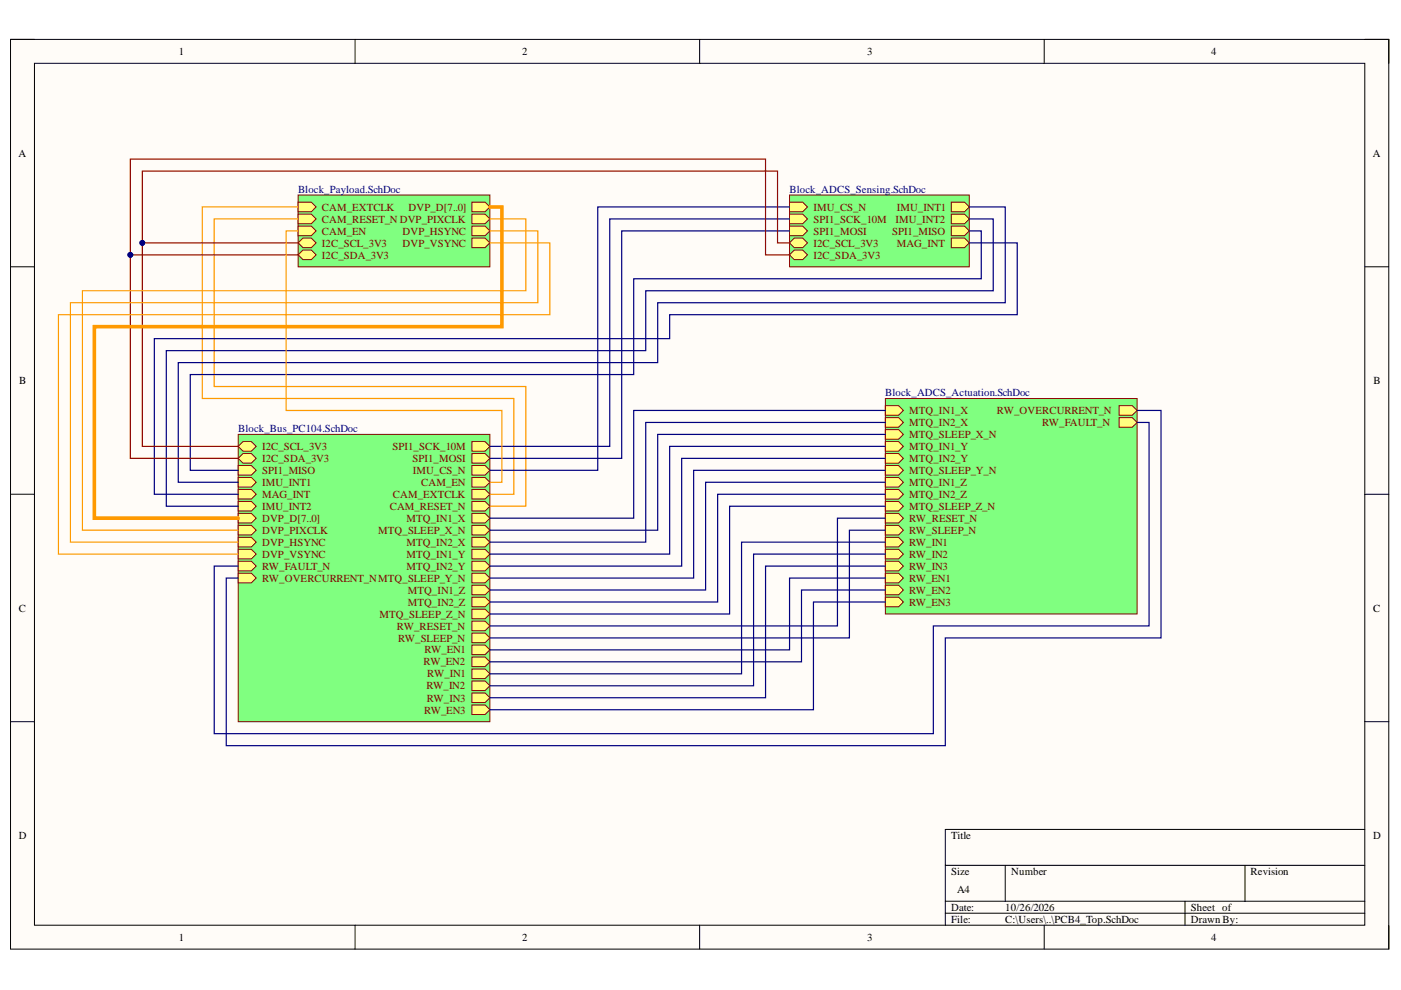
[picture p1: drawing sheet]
<svg xmlns="http://www.w3.org/2000/svg" width="297mm" height="210mm" viewBox="0 0 297 210" stroke-linecap="round" stroke-linejoin="round" font-family="sans-serif">
<path d="M2.2 8.4h292.2v192.8h-292.2z" fill-rule="evenodd" fill="#fffcf8"/>
<path d="M2.2 8.4h292.2v192.8h-292.2z" fill="none" stroke="#000" stroke-width=".21"/>
<path d="M7.3 13.4h282.1v182.8h-282.1z" fill-rule="evenodd" fill="#fffcf8"/>
<g fill="none" stroke="#000" stroke-width=".21">
<path d="M2.2 8.3h5.1M7.3 13.4h282.1v182.8h-282.1zM75.3 8.3v5.1M148.3 8.3v5.1M221.4 8.4v5M289.4 8.4h5v5M2.2 56.6h5.1M289.4 56.6h5M2.2 104.8h5.1M289.4 104.8h5M2.2 153h5.1M289.4 153h5"/>
<path d="M289.4 175.9h-89v20.3M75.3 196.2v5M148.3 196.2v5M200.4 183.5h89M200.4 191.1h89M200.4 193.6h89M213.1 183.5v7.6M221.4 196.2v5M251.2 191.1v5.1M264 183.5v7.6M294.4 196.2v5"/>
</g>
<path d="M63.2 41.3h40.7v15.3h-40.7z" fill-rule="evenodd" fill="#80ff80"/>
<path d="M63.2 41.3h40.7v15.3h-40.7z" fill="none" stroke="#800000" stroke-width=".21"/>
<path d="M63.2 42.9h2.8l1 1-1 1h-2.8z" fill-rule="evenodd" fill="#ffff80"/>
<path d="M63.2 42.9h2.8l1 1-1 1h-2.8z" fill="none" stroke="#800000" stroke-width=".21"/>
<path d="M63.2 45.4h2.8l1 1-1 1h-2.8z" fill-rule="evenodd" fill="#ffff80"/>
<path d="M63.2 45.4h2.8l1 1-1 1h-2.8z" fill="none" stroke="#800000" stroke-width=".21"/>
<path d="M100.1 42.9h2.8l1 1-1 1h-2.8z" fill-rule="evenodd" fill="#ffff80"/>
<path d="M100.1 42.9h2.8l1 1-1 1h-2.8z" fill="none" stroke="#800000" stroke-width=".21"/>
<path d="M63.2 47.9h2.8l1 1.1-1 1h-2.8z" fill-rule="evenodd" fill="#ffff80"/>
<path d="M63.2 47.9h2.8l1 1.1-1 1h-2.8z" fill="none" stroke="#800000" stroke-width=".21"/>
<path d="M63.2 51.5l1-1h1.8l1 1-1 1h-1.8z" fill-rule="evenodd" fill="#ffff80"/>
<path d="M63.2 51.5l1-1h1.8l1 1-1 1h-1.8z" fill="none" stroke="#800000" stroke-width=".21"/>
<path d="M63.2 54l1-1h1.8l1 1-1 1h-1.8z" fill-rule="evenodd" fill="#ffff80"/>
<path d="M63.2 54l1-1h1.8l1 1-1 1h-1.8z" fill="none" stroke="#800000" stroke-width=".21"/>
<path d="M100.1 45.4h2.8l1 1-1 1h-2.8z" fill-rule="evenodd" fill="#ffff80"/>
<path d="M100.1 45.4h2.8l1 1-1 1h-2.8z" fill="none" stroke="#800000" stroke-width=".21"/>
<path d="M100.1 47.9h2.8l1 1.1-1 1h-2.8z" fill-rule="evenodd" fill="#ffff80"/>
<path d="M100.1 47.9h2.8l1 1.1-1 1h-2.8z" fill="none" stroke="#800000" stroke-width=".21"/>
<path d="M100.1 50.5h2.8l1 1-1 1h-2.8z" fill-rule="evenodd" fill="#ffff80"/>
<path d="M100.1 50.5h2.8l1 1-1 1h-2.8z" fill="none" stroke="#800000" stroke-width=".21"/>
<path d="M187.7 84.5h53.4v45.7h-53.4z" fill-rule="evenodd" fill="#80ff80"/>
<path d="M187.7 84.5h53.4v45.7h-53.4z" fill="none" stroke="#800000" stroke-width=".21"/>
<path d="M187.7 86h2.8l1 1-1 1h-2.8z" fill-rule="evenodd" fill="#ffff80"/>
<path d="M187.7 86h2.8l1 1-1 1h-2.8z" fill="none" stroke="#800000" stroke-width=".21"/>
<path d="M187.7 88.5h2.8l1 1.1-1 1h-2.8z" fill-rule="evenodd" fill="#ffff80"/>
<path d="M187.7 88.5h2.8l1 1.1-1 1h-2.8z" fill="none" stroke="#800000" stroke-width=".21"/>
<path d="M187.7 91.1h2.8l1 1-1 1h-2.8z" fill-rule="evenodd" fill="#ffff80"/>
<path d="M187.7 91.1h2.8l1 1-1 1h-2.8z" fill="none" stroke="#800000" stroke-width=".21"/>
<path d="M187.7 93.6h2.8l1 1-1 1.1h-2.8z" fill-rule="evenodd" fill="#ffff80"/>
<path d="M187.7 93.6h2.8l1 1-1 1.1h-2.8z" fill="none" stroke="#800000" stroke-width=".21"/>
<path d="M187.7 96.2h2.8l1 1-1 1h-2.8z" fill-rule="evenodd" fill="#ffff80"/>
<path d="M187.7 96.2h2.8l1 1-1 1h-2.8z" fill="none" stroke="#800000" stroke-width=".21"/>
<path d="M187.7 98.7h2.8l1 1-1 1h-2.8z" fill-rule="evenodd" fill="#ffff80"/>
<path d="M187.7 98.7h2.8l1 1-1 1h-2.8z" fill="none" stroke="#800000" stroke-width=".21"/>
<path d="M187.7 101.2h2.8l1 1.1-1 1h-2.8z" fill-rule="evenodd" fill="#ffff80"/>
<path d="M187.7 101.2h2.8l1 1.1-1 1h-2.8z" fill="none" stroke="#800000" stroke-width=".21"/>
<path d="M187.7 103.8h2.8l1 1-1 1h-2.8z" fill-rule="evenodd" fill="#ffff80"/>
<path d="M187.7 103.8h2.8l1 1-1 1h-2.8z" fill="none" stroke="#800000" stroke-width=".21"/>
<path d="M187.7 106.3h2.8l1 1-1 1h-2.8z" fill-rule="evenodd" fill="#ffff80"/>
<path d="M187.7 106.3h2.8l1 1-1 1h-2.8z" fill="none" stroke="#800000" stroke-width=".21"/>
<path d="M237.3 86h2.8l1 1-1 1h-2.8z" fill-rule="evenodd" fill="#ffff80"/>
<path d="M237.3 86h2.8l1 1-1 1h-2.8z" fill="none" stroke="#800000" stroke-width=".21"/>
<path d="M187.7 108.9h2.8l1 1-1 1h-2.8z" fill-rule="evenodd" fill="#ffff80"/>
<path d="M187.7 108.9h2.8l1 1-1 1h-2.8z" fill="none" stroke="#800000" stroke-width=".21"/>
<path d="M187.7 111.4h2.8l1 1-1 1h-2.8z" fill-rule="evenodd" fill="#ffff80"/>
<path d="M187.7 111.4h2.8l1 1-1 1h-2.8z" fill="none" stroke="#800000" stroke-width=".21"/>
<path d="M237.3 88.5h2.8l1 1.1-1 1h-2.8z" fill-rule="evenodd" fill="#ffff80"/>
<path d="M237.3 88.5h2.8l1 1.1-1 1h-2.8z" fill="none" stroke="#800000" stroke-width=".21"/>
<path d="M187.7 113.9h2.8l1 1-1 1.1h-2.8z" fill-rule="evenodd" fill="#ffff80"/>
<path d="M187.7 113.9h2.8l1 1-1 1.1h-2.8z" fill="none" stroke="#800000" stroke-width=".21"/>
<path d="M187.7 116.5h2.8l1 1-1 1h-2.8z" fill-rule="evenodd" fill="#ffff80"/>
<path d="M187.7 116.5h2.8l1 1-1 1h-2.8z" fill="none" stroke="#800000" stroke-width=".21"/>
<path d="M187.7 119h2.8l1 1-1 1h-2.8z" fill-rule="evenodd" fill="#ffff80"/>
<path d="M187.7 119h2.8l1 1-1 1h-2.8z" fill="none" stroke="#800000" stroke-width=".21"/>
<path d="M187.7 121.5h2.8l1 1.1-1 1h-2.8z" fill-rule="evenodd" fill="#ffff80"/>
<path d="M187.7 121.5h2.8l1 1.1-1 1h-2.8z" fill="none" stroke="#800000" stroke-width=".21"/>
<path d="M187.7 124.1h2.8l1 1-1 1h-2.8z" fill-rule="evenodd" fill="#ffff80"/>
<path d="M187.7 124.1h2.8l1 1-1 1h-2.8z" fill="none" stroke="#800000" stroke-width=".21"/>
<path d="M187.7 126.6h2.8l1 1-1 1.1h-2.8z" fill-rule="evenodd" fill="#ffff80"/>
<path d="M187.7 126.6h2.8l1 1-1 1.1h-2.8z" fill="none" stroke="#800000" stroke-width=".21"/>
<path d="M167.4 41.3h38.1v15.3h-38.1z" fill-rule="evenodd" fill="#80ff80"/>
<path d="M167.4 41.3h38.1v15.3h-38.1z" fill="none" stroke="#800000" stroke-width=".21"/>
<path d="M201.7 42.9h2.8l1 1-1 1h-2.8z" fill-rule="evenodd" fill="#ffff80"/>
<path d="M201.7 42.9h2.8l1 1-1 1h-2.8z" fill="none" stroke="#800000" stroke-width=".21"/>
<path d="M201.7 45.4h2.8l1 1-1 1h-2.8z" fill-rule="evenodd" fill="#ffff80"/>
<path d="M201.7 45.4h2.8l1 1-1 1h-2.8z" fill="none" stroke="#800000" stroke-width=".21"/>
<path d="M167.4 42.9h2.8l1 1-1 1h-2.8z" fill-rule="evenodd" fill="#ffff80"/>
<path d="M167.4 42.9h2.8l1 1-1 1h-2.8z" fill="none" stroke="#800000" stroke-width=".21"/>
<path d="M167.4 45.4h2.8l1 1-1 1h-2.8z" fill-rule="evenodd" fill="#ffff80"/>
<path d="M167.4 45.4h2.8l1 1-1 1h-2.8z" fill="none" stroke="#800000" stroke-width=".21"/>
<path d="M167.4 47.9h2.8l1 1.1-1 1h-2.8z" fill-rule="evenodd" fill="#ffff80"/>
<path d="M167.4 47.9h2.8l1 1.1-1 1h-2.8z" fill="none" stroke="#800000" stroke-width=".21"/>
<path d="M201.7 47.9h2.8l1 1.1-1 1h-2.8z" fill-rule="evenodd" fill="#ffff80"/>
<path d="M201.7 47.9h2.8l1 1.1-1 1h-2.8z" fill="none" stroke="#800000" stroke-width=".21"/>
<path d="M201.7 50.5h2.8l1 1-1 1h-2.8z" fill-rule="evenodd" fill="#ffff80"/>
<path d="M201.7 50.5h2.8l1 1-1 1h-2.8z" fill="none" stroke="#800000" stroke-width=".21"/>
<path d="M167.4 51.5l1-1h1.8l1 1-1 1h-1.8z" fill-rule="evenodd" fill="#ffff80"/>
<path d="M167.4 51.5l1-1h1.8l1 1-1 1h-1.8z" fill="none" stroke="#800000" stroke-width=".21"/>
<path d="M167.4 54l1-1h1.8l1 1-1 1h-1.8z" fill-rule="evenodd" fill="#ffff80"/>
<path d="M167.4 54l1-1h1.8l1 1-1 1h-1.8z" fill="none" stroke="#800000" stroke-width=".21"/>
<path d="M50.5 92.1h53.4v60.9h-53.4z" fill-rule="evenodd" fill="#80ff80"/>
<path d="M50.5 92.1h53.4v60.9h-53.4z" fill="none" stroke="#800000" stroke-width=".21"/>
<path d="M50.5 94.6l1-1h1.8l1 1-1 1.1h-1.8z" fill-rule="evenodd" fill="#ffff80"/>
<path d="M50.5 94.6l1-1h1.8l1 1-1 1.1h-1.8z" fill="none" stroke="#800000" stroke-width=".21"/>
<path d="M51.5 96.2h1.8l1 1-1 1h-1.8l-1-1z" fill-rule="evenodd" fill="#ffff80"/>
<path d="M51.5 96.2h1.8l1 1-1 1h-1.8l-1-1z" fill="none" stroke="#800000" stroke-width=".21"/>
<path d="M100.1 93.6h2.8l1 1-1 1.1h-2.8z" fill-rule="evenodd" fill="#ffff80"/>
<path d="M100.1 93.6h2.8l1 1-1 1.1h-2.8z" fill="none" stroke="#800000" stroke-width=".21"/>
<path d="M100.1 96.2h2.8l1 1-1 1h-2.8z" fill-rule="evenodd" fill="#ffff80"/>
<path d="M100.1 96.2h2.8l1 1-1 1h-2.8z" fill="none" stroke="#800000" stroke-width=".21"/>
<path d="M50.5 98.7h2.8l1 1-1 1h-2.8z" fill-rule="evenodd" fill="#ffff80"/>
<path d="M50.5 98.7h2.8l1 1-1 1h-2.8z" fill="none" stroke="#800000" stroke-width=".21"/>
<path d="M100.1 98.7h2.8l1 1-1 1h-2.8z" fill-rule="evenodd" fill="#ffff80"/>
<path d="M100.1 98.7h2.8l1 1-1 1h-2.8z" fill="none" stroke="#800000" stroke-width=".21"/>
<path d="M50.5 101.2h2.8l1 1.1-1 1h-2.8z" fill-rule="evenodd" fill="#ffff80"/>
<path d="M50.5 101.2h2.8l1 1.1-1 1h-2.8z" fill="none" stroke="#800000" stroke-width=".21"/>
<path d="M50.5 103.8h2.8l1 1-1 1h-2.8z" fill-rule="evenodd" fill="#ffff80"/>
<path d="M50.5 103.8h2.8l1 1-1 1h-2.8z" fill="none" stroke="#800000" stroke-width=".21"/>
<path d="M50.5 106.3h2.8l1 1-1 1h-2.8z" fill-rule="evenodd" fill="#ffff80"/>
<path d="M50.5 106.3h2.8l1 1-1 1h-2.8z" fill="none" stroke="#800000" stroke-width=".21"/>
<path d="M100.1 101.2h2.8l1 1.1-1 1h-2.8z" fill-rule="evenodd" fill="#ffff80"/>
<path d="M100.1 101.2h2.8l1 1.1-1 1h-2.8z" fill="none" stroke="#800000" stroke-width=".21"/>
<path d="M100.1 103.8h2.8l1 1-1 1h-2.8z" fill-rule="evenodd" fill="#ffff80"/>
<path d="M100.1 103.8h2.8l1 1-1 1h-2.8z" fill="none" stroke="#800000" stroke-width=".21"/>
<path d="M100.1 106.3h2.8l1 1-1 1h-2.8z" fill-rule="evenodd" fill="#ffff80"/>
<path d="M100.1 106.3h2.8l1 1-1 1h-2.8z" fill="none" stroke="#800000" stroke-width=".21"/>
<path d="M50.5 108.9h2.8l1 1-1 1h-2.8z" fill-rule="evenodd" fill="#ffff80"/>
<path d="M50.5 108.9h2.8l1 1-1 1h-2.8z" fill="none" stroke="#800000" stroke-width=".21"/>
<path d="M50.5 111.4h2.8l1 1-1 1h-2.8z" fill-rule="evenodd" fill="#ffff80"/>
<path d="M50.5 111.4h2.8l1 1-1 1h-2.8z" fill="none" stroke="#800000" stroke-width=".21"/>
<path d="M50.5 113.9h2.8l1 1-1 1.1h-2.8z" fill-rule="evenodd" fill="#ffff80"/>
<path d="M50.5 113.9h2.8l1 1-1 1.1h-2.8z" fill="none" stroke="#800000" stroke-width=".21"/>
<path d="M50.5 116.5h2.8l1 1-1 1h-2.8z" fill-rule="evenodd" fill="#ffff80"/>
<path d="M50.5 116.5h2.8l1 1-1 1h-2.8z" fill="none" stroke="#800000" stroke-width=".21"/>
<path d="M100.1 108.9h2.8l1 1-1 1h-2.8z" fill-rule="evenodd" fill="#ffff80"/>
<path d="M100.1 108.9h2.8l1 1-1 1h-2.8z" fill="none" stroke="#800000" stroke-width=".21"/>
<path d="M100.1 111.4h2.8l1 1-1 1h-2.8z" fill-rule="evenodd" fill="#ffff80"/>
<path d="M100.1 111.4h2.8l1 1-1 1h-2.8z" fill="none" stroke="#800000" stroke-width=".21"/>
<path d="M100.1 113.9h2.8l1 1-1 1.1h-2.8z" fill-rule="evenodd" fill="#ffff80"/>
<path d="M100.1 113.9h2.8l1 1-1 1.1h-2.8z" fill="none" stroke="#800000" stroke-width=".21"/>
<path d="M100.1 116.5h2.8l1 1-1 1h-2.8z" fill-rule="evenodd" fill="#ffff80"/>
<path d="M100.1 116.5h2.8l1 1-1 1h-2.8z" fill="none" stroke="#800000" stroke-width=".21"/>
<path d="M100.1 119h2.8l1 1-1 1h-2.8z" fill-rule="evenodd" fill="#ffff80"/>
<path d="M100.1 119h2.8l1 1-1 1h-2.8z" fill="none" stroke="#800000" stroke-width=".21"/>
<path d="M100.1 121.5h2.8l1 1.1-1 1h-2.8z" fill-rule="evenodd" fill="#ffff80"/>
<path d="M100.1 121.5h2.8l1 1.1-1 1h-2.8z" fill="none" stroke="#800000" stroke-width=".21"/>
<path d="M100.1 124.1h2.8l1 1-1 1h-2.8z" fill-rule="evenodd" fill="#ffff80"/>
<path d="M100.1 124.1h2.8l1 1-1 1h-2.8z" fill="none" stroke="#800000" stroke-width=".21"/>
<path d="M100.1 126.6h2.8l1 1-1 1.1h-2.8z" fill-rule="evenodd" fill="#ffff80"/>
<path d="M100.1 126.6h2.8l1 1-1 1.1h-2.8z" fill="none" stroke="#800000" stroke-width=".21"/>
<path d="M100.1 129.2h2.8l1 1-1 1h-2.8z" fill-rule="evenodd" fill="#ffff80"/>
<path d="M100.1 129.2h2.8l1 1-1 1h-2.8z" fill="none" stroke="#800000" stroke-width=".21"/>
<path d="M100.1 131.7h2.8l1 1-1 1h-2.8z" fill-rule="evenodd" fill="#ffff80"/>
<path d="M100.1 131.7h2.8l1 1-1 1h-2.8z" fill="none" stroke="#800000" stroke-width=".21"/>
<path d="M100.1 134.2h2.8l1 1.1-1 1h-2.8z" fill-rule="evenodd" fill="#ffff80"/>
<path d="M100.1 134.2h2.8l1 1.1-1 1h-2.8z" fill="none" stroke="#800000" stroke-width=".21"/>
<path d="M100.1 136.8h2.8l1 1-1 1h-2.8z" fill-rule="evenodd" fill="#ffff80"/>
<path d="M100.1 136.8h2.8l1 1-1 1h-2.8z" fill="none" stroke="#800000" stroke-width=".21"/>
<path d="M100.1 139.3h2.8l1 1-1 1h-2.8z" fill-rule="evenodd" fill="#ffff80"/>
<path d="M100.1 139.3h2.8l1 1-1 1h-2.8z" fill="none" stroke="#800000" stroke-width=".21"/>
<path d="M100.1 141.9h2.8l1 1-1 1h-2.8z" fill-rule="evenodd" fill="#ffff80"/>
<path d="M100.1 141.9h2.8l1 1-1 1h-2.8z" fill="none" stroke="#800000" stroke-width=".21"/>
<path d="M100.1 144.4h2.8l1 1-1 1h-2.8z" fill-rule="evenodd" fill="#ffff80"/>
<path d="M100.1 144.4h2.8l1 1-1 1h-2.8z" fill="none" stroke="#800000" stroke-width=".21"/>
<path d="M100.1 146.9h2.8l1 1-1 1.1h-2.8z" fill-rule="evenodd" fill="#ffff80"/>
<path d="M100.1 146.9h2.8l1 1-1 1.1h-2.8z" fill="none" stroke="#800000" stroke-width=".21"/>
<path d="M100.1 149.5h2.8l1 1-1 1h-2.8z" fill-rule="evenodd" fill="#ffff80"/>
<path d="M100.1 149.5h2.8l1 1-1 1h-2.8z" fill="none" stroke="#800000" stroke-width=".21"/>
<path d="M50.5 119h2.8l1 1-1 1h-2.8z" fill-rule="evenodd" fill="#ffff80"/>
<path d="M50.5 119h2.8l1 1-1 1h-2.8z" fill="none" stroke="#800000" stroke-width=".21"/>
<path d="M50.5 121.5h2.8l1 1.1-1 1h-2.8z" fill-rule="evenodd" fill="#ffff80"/>
<path d="M50.5 121.5h2.8l1 1.1-1 1h-2.8z" fill="none" stroke="#800000" stroke-width=".21"/>
<path d="M63.2 43.9h-20.3v40.6h66v20.3h-5M63.2 46.4h-17.8v35.6h66.1v25.3h-7.6" fill="none" stroke="#f90" stroke-width=".25"/>
<path d="M167.4 46.4h-38.1v48.2h-25.4M167.4 49h-35.6v48.2h-27.9M167.4 43.9h-40.7v55.8h-22.8M205.5 49h2.5v10.1h-73.6v20.3h-94.1v20.3h10.2M205.5 43.9h7.6v20.3h-73.7v12.7h-101.6v25.4h12.7M205.5 46.4h5.1v15.3h-73.7v12.6h-101.6v33h15.2M205.5 51.5h10.2v15.2h-73.7v5.1h-109.3v33h17.8" fill="none" stroke="#000080" stroke-width=".25"/>
<path d="M63.2 51.5h-33v43.1h20.3" fill="none" stroke="#980000" stroke-width=".25"/>
<circle cx="30.2" cy="51.5" r=".51" fill="#000080"/>
<circle cx="30.2" cy="51.5" r=".51" fill="none" stroke="#000080" stroke-width=".21"/>
<path d="M30.2 51.5v-15.2h134.6v15.2h2.6" fill="none" stroke="#980000" stroke-width=".25"/>
<circle cx="30.2" cy="51.5" r=".51" fill="#000080"/>
<circle cx="30.2" cy="51.5" r=".51" fill="none" stroke="#000080" stroke-width=".21"/>
<path d="M63.2 54h-35.6v43.2h22.9" fill="none" stroke="#980000" stroke-width=".25"/>
<circle cx="27.6" cy="54" r=".51" fill="#000080"/>
<circle cx="27.6" cy="54" r=".51" fill="none" stroke="#000080" stroke-width=".21"/>
<path d="M27.6 54v-20.3h134.7v20.3h5.1" fill="none" stroke="#980000" stroke-width=".25"/>
<circle cx="27.6" cy="54" r=".51" fill="#000080"/>
<circle cx="27.6" cy="54" r=".51" fill="none" stroke="#000080" stroke-width=".21"/>
<g fill="none" stroke="#000080" stroke-width=".25">
<path d="M187.7 99.7h-40.6v22.9h-43.2M187.7 97.2h-43.2v22.8h-40.6M187.7 94.6h-45.7v22.9h-38.1M187.7 89.6h-50.8v25.3h-33M187.7 92.1h-48.3v20.3h-35.5M187.7 87h-53.3v22.9h-30.5M241.1 87h5.1v48.3h-45.8v22.8h-152.4v-35.5h2.5M241.1 89.6h2.5v43.1h-45.7v22.9h-152.5v-35.6h5.1M187.7 107.3h-33v22.9h-50.8M187.7 104.8h-35.5v22.8h-48.3M187.7 102.3h-38.1v22.8h-45.7M187.7 114.9h-30.5v28h-53.3"/>
<path d="M187.7 117.5h-27.9v27.9h-55.9M187.7 112.4h-7.6v22.9h-76.2M187.7 109.9h-10.1v22.8h-73.7M187.7 120h-25.4v27.9h-58.4M187.7 125.1h-17.8v15.2h-66M187.7 127.6h-15.2v22.9h-68.6M187.7 122.6h-20.3v15.2h-63.5"/>
</g>
<path d="M63.2 49h-2.5v38h45.7v15.3h-2.5M103.9 51.5h12.7v15.2h-104.2v50.8h38.1M103.9 49h10.1v15.2h-99.1v50.7h35.6M103.9 46.4h7.6v15.2h-94v50.8h33" fill="none" stroke="#f90" stroke-width=".25"/>
<path d="M103.9 43.9h2.5v25.4h-86.4v40.6h30.5" fill="none" stroke="#f90" stroke-width=".76"/>
<g font-size="2.3">
<text x="37.9" y="11.7">1</text>
<text x="110.7" y="11.7">2</text>
<text x="183.9" y="11.7">3</text>
<text x="256.8" y="11.7">4</text>
<text x="3.9" y="33.3">A</text>
<text x="291" y="33.3">A</text>
<text x="4.1" y="81.4">B</text>
<text x="291.2" y="81.4">B</text>
<text x="4" y="129.7">C</text>
<text x="291.1" y="129.7">C</text>
<text x="4" y="177.9">D</text>
<text x="201.6" y="177.9">Title</text>
<text x="291.1" y="177.9">D</text>
<text x="201.6" y="185.5">Size</text>
<text x="214.4" y="185.5">Number</text>
<text x="265.2" y="185.5">Revision</text>
<text x="202.9" y="189.3">A4</text>
<text x="201.6" y="193.1">Date:</text>
<text x="201.6" y="195.7">File:</text>
<text x="213.1" y="193.1">10/26/2026</text>
<text x="213.1" y="195.7">C:\Users\..\PCB4_Top.SchDoc</text>
<text x="252.5" y="193.1">Sheet of</text>
<text x="252.5" y="195.7">Drawn By:</text>
<text x="37.9" y="199.5">1</text>
<text x="110.7" y="199.5">2</text>
<text x="183.9" y="199.5">3</text>
<text x="256.8" y="199.5">4</text>
</g>
<g font-size="2.3" fill="#000080">
<text x="63.2" y="40.9">Block_Payload.SchDoc</text>
<text x="167.4" y="40.9">Block_ADCS_Sensing.SchDoc</text>
<text x="187.7" y="84">Block_ADCS_Actuation.SchDoc</text>
<text x="50.5" y="91.7">Block_Bus_PC104.SchDoc</text>
</g>
<g font-size="2.3" fill="#800000">
<text x="68.3" y="44.7">CAM_EXTCLK</text>
<text x="68.3" y="47.2">CAM_RESET_N DVP_PIXCLK</text>
<text x="86.6" y="44.7">DVP_D[7..0]</text>
<text x="172.5" y="44.7">IMU_CS_N</text>
<text x="172.5" y="47.2">SPI1_SCK_10M</text>
<text x="189.9" y="47.2">IMU_INT2</text>
<text x="190.1" y="44.7">IMU_INT1</text>
<text x="68.3" y="49.8">CAM_EN</text>
<text x="68.3" y="52.3">I2C_SCL_3V3</text>
<text x="85.3" y="49.8">DVP_HSYNC</text>
<text x="85.3" y="52.3">DVP_VSYNC</text>
<text x="172.5" y="49.8">SPI1_MOSI</text>
<text x="172.5" y="52.3">I2C_SCL_3V3</text>
<text x="189.1" y="49.8">SPI1_MISO</text>
<text x="190.1" y="52.3">MAG_INT</text>
<text x="68.3" y="54.8">I2C_SDA_3V3</text>
<text x="172.5" y="54.8">I2C_SDA_3V3</text>
<text x="192.8" y="87.8">MTQ_IN1_X</text>
<text x="211.4" y="87.8">RW_OVERCURRENT_N</text>
<text x="55.6" y="95.5">I2C_SCL_3V3</text>
<text x="83.2" y="95.5">SPI1_SCK_10M</text>
<text x="192.8" y="90.4">MTQ_IN2_X</text>
<text x="192.8" y="92.9">MTQ_SLEEP_X_N</text>
<text x="192.8" y="95.5">MTQ_IN1_Y</text>
<text x="220.9" y="90.4">RW_FAULT_N</text>
<text x="55.6" y="98">I2C_SDA_3V3</text>
<text x="55.6" y="100.5">SPI1_MISO</text>
<text x="87.5" y="98">SPI1_MOSI</text>
<text x="87.5" y="100.5">IMU_CS_N</text>
<text x="192.8" y="98">MTQ_IN2_Y</text>
<text x="192.8" y="100.5">MTQ_SLEEP_Y_N</text>
<text x="55.6" y="103.1">IMU_INT1</text>
<text x="55.6" y="105.6">MAG_INT</text>
<text x="83.3" y="105.6">CAM_EXTCLK</text>
<text x="89.3" y="103.1">CAM_EN</text>
<text x="192.8" y="103.1">MTQ_IN1_Z</text>
<text x="192.8" y="105.6">MTQ_IN2_Z</text>
<text x="55.6" y="108.1">IMU_INT2</text>
<text x="55.6" y="110.7">DVP_D[7..0]</text>
<text x="55.6" y="113.2">DVP_PIXCLK</text>
<text x="80.2" y="113.2">MTQ_SLEEP_X_N</text>
<text x="82.6" y="108.1">CAM_RESET_N</text>
<text x="86.2" y="110.7">MTQ_IN1_X</text>
<text x="192.8" y="108.1">MTQ_SLEEP_Z_N</text>
<text x="192.8" y="110.7">RW_RESET_N</text>
<text x="192.8" y="113.2">RW_SLEEP_N</text>
<text x="55.6" y="115.7">DVP_HSYNC</text>
<text x="55.6" y="118.3">DVP_VSYNC</text>
<text x="86.2" y="115.7">MTQ_IN2_X</text>
<text x="86.2" y="118.3">MTQ_IN1_Y</text>
<text x="192.8" y="115.7">RW_IN1</text>
<text x="192.8" y="118.3">RW_IN2</text>
<text x="55.6" y="120.8">RW_FAULT_N</text>
<text x="55.6" y="123.3">RW_OVERCURRENT_NMTQ_SLEEP_Y_N</text>
<text x="86.2" y="120.8">MTQ_IN2_Y</text>
<text x="86.4" y="125.9">MTQ_IN1_Z</text>
<text x="192.8" y="120.8">RW_IN3</text>
<text x="192.8" y="123.3">RW_EN1</text>
<text x="192.8" y="125.9">RW_EN2</text>
<text x="80.4" y="130.9">MTQ_SLEEP_Z_N</text>
<text x="86.4" y="128.4">MTQ_IN2_Z</text>
<text x="192.8" y="128.4">RW_EN3</text>
<text x="84.2" y="133.5">RW_RESET_N</text>
<text x="84.4" y="136">RW_SLEEP_N</text>
<text x="89.8" y="141.1">RW_EN2</text>
<text x="90" y="138.6">RW_EN1</text>
<text x="90.6" y="143.6">RW_IN1</text>
<text x="90.4" y="146.2">RW_IN2</text>
<text x="90.5" y="148.8">RW_IN3</text>
<text x="89.9" y="151.3">RW_EN3</text>
</g>
</svg>
